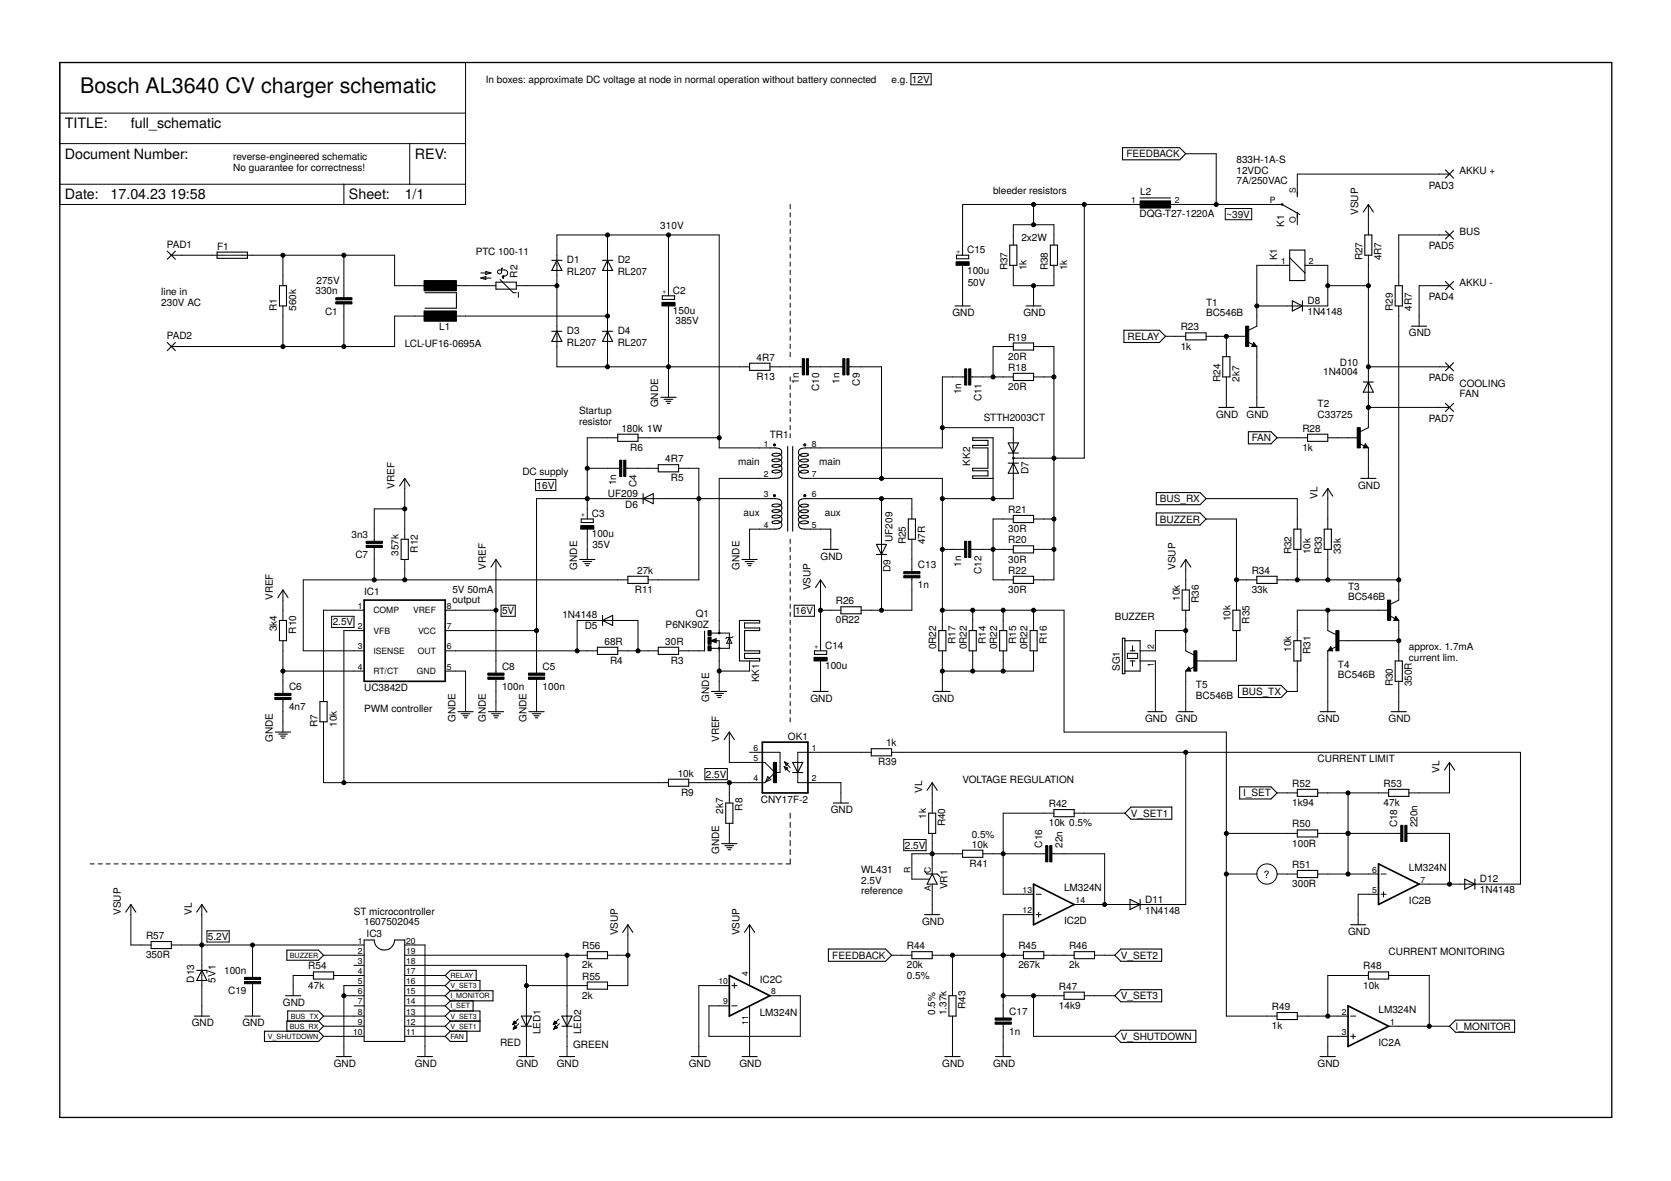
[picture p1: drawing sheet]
<svg xmlns="http://www.w3.org/2000/svg" width="297mm" height="210mm" viewBox="0 0 297 210" stroke-linecap="round" stroke-linejoin="round" font-family="sans-serif">
<g fill="none" stroke="#000" stroke-width=".19">
<path d="M199.5 26.2h10.2l1.1 1.1-1.1 1.1h-10.2zM202.7 35.2h5.4M227 36.3h.9l3.2 1.8M230.6 34.1v.9M230.6 37.7v.9M242.3 37.7l.9-1.4 .9 1.4M256.9 30.2l1.5 1.5M258.4 30.2l-1.5 1.5M29.7 44.6l1.5 1.5M31.2 44.6l-1.5 1.5M38.6 44.8h5.4v1.1h-5.4zM49.7 50.8h1.2v3.6h-1.2z"/>
<path d="M75.5 52h5.6v2.8h-5.6M88.2 50.1h3.6v1.3h-3.6zM98.1 46.3h1.8M98.1 58.9h1.8M99 46.3l.9 1.8h-1.8zM99 58.9l.9 1.8h-1.8zM107.1 46.3h1.8M107.1 58.9h1.8M108 46.3l.9 1.8h-1.8zM108 58.9l.9 1.8h-1.8zM117.7 52.6h2.2v.6h-2.2zM169.8 54.4h2.7"/>
<path d="M170 45.4h2.2v.6h-2.2zM179.5 43.6h1.3v3.6h-1.3zM182.4 54.4h2.7M186.7 43.6h1.3v3.6h-1.3zM199.8 58.7h6.3l1.1 1.1-1.1 1.1h-6.3zM210.8 59.2h3.6v1.2h-3.6zM229.3 44.4h2.7v5.5h-2.7zM229.7 53.5l1.8 .9-1.8 .9zM231.5 53.5v1.8M242.6 41.8h1.3v3.6h-1.3zM248 50.8h1.3v3.6h-1.3zM250.9 58h2.7"/>
<path d="M256.9 50l1.5 1.5M256.9 41l1.5 1.5M258.4 50l-1.5 1.5M258.4 41l-1.5 1.5M29.7 60.9l1.5 1.4M31.2 60.9l-1.5 1.4M109.8 77.2h3.6v1.2h-3.6zM117.5 70.6h2.7M118 71h1.6M118.4 71.3h.9M118.6 71.7h.5M133.2 64.6h3.7v1.2h-3.7z"/>
<path d="M136.9 79.6l1.3 .1a.71 .71 0 0 1 .8 .6 .71 .71 0 0 1-.8 .8h-.6l-.4-.3a1.09 1.09 0 0 1 1.8 .5 1.13 1.13 0 0 1-1.8 .5 1.09 1.09 0 0 1 1.8 .5 1.13 1.13 0 0 1-1.8 .5 1.19 1.19 0 0 1 1.8 .2 .95 .95 0 0 1-1.4 1l-.4-.2a1.15 1.15 0 0 1 1.8 .2 .76 .76 0 0 1-.9 1h-1.2M140 79.4v15M140.9 79.4v15M144.1 79.6l-1.3 .1a.77 .77 0 0 0-.9 .9 .77 .77 0 0 0 1.1 .5 .53 .53 0 0 0 .7-.3 1.1 1.1 0 0 0-1.8 .6 1.09 1.09 0 0 0 1.8 .4 1.11 1.11 0 0 0-1.8 .6 1.08 1.08 0 0 0 1.8 .4 1.11 1.11 0 0 0-1.8 .6 1.08 1.08 0 0 0 1.8 .4 1.1 1.1 0 0 0-1.8 .5 .87 .87 0 0 0 1.2 .7h1M172.9 77.8h3.6v7.2h-3.6v-.4h2.7v-.9h-2.7v-.5h2.7v-3.6h-2.7v-.4h2.7v-.9h-2.7zM179.2 78.7h1.8l-.9 1.8zM180.1 66.4h3.6v1.2h-3.6zM180.1 61h3.6v1.2h-3.6zM216.6 72.4h2.8M217.4 63.4h1.2v3.6h-1.2zM221.9 76.7h4l1.1 1.1-1.1 1.1h-4zM222.1 72.4h2.6"/>
<path d="M222.9 61.2v.2h-.2l.2-.4 .3 .5h-.5M232.4 77.2h3.6v1.2h-3.6zM242.3 67.9h1.8M242.7 79.2l.1 .2h-.3l.2-.3 .4 .4h-.6M243.2 67.9l.9 1.8h-1.8zM256.9 64.5l1.5 1.4M256.9 71.7l1.5 1.4M258.4 64.5l-1.5 1.4M258.4 71.7l-1.5 1.4M71 86.4l.9-1.4 .9 1.4M71.3 95.8h1.3v3.6h-1.3zM103 99.4h2.7"/>
<path d="M103.3 92.2h2.2v.7h-2.2zM103.6 99.8h1.6M114.3 88.6l1.8-.9v1.8zM114.3 87.7v1.8M117 82.6h3.6v1.3h-3.6zM131.9 99.4h2.7M132.5 99.8h1.5M136.9 88.6l1.3 .1a.7 .7 0 0 1 .8 .6 .7 .7 0 0 1-.8 .8h-.6l-.4-.2a1.09 1.09 0 0 1 1.8 .4 1.13 1.13 0 0 1-1.8 .5 1.19 1.19 0 0 1 1.8 .3 .95 .95 0 0 1-1.4 1l-.4-.3a1.15 1.15 0 0 1 1.8 .3 .97 .97 0 0 1-1.4 .9l-.4-.2a1.08 1.08 0 0 1 1.8 .5 .96 .96 0 0 1-1.2 .7h-.9M144.1 88.6h-1.3a.78 .78 0 0 0-.9 1 .78 .78 0 0 0 1.1 .5 .53 .53 0 0 0 .7-.2 1.11 1.11 0 0 0-1.8 .5 1.08 1.08 0 0 0 1.8 .4 1.11 1.11 0 0 0-1.8 .6 1.08 1.08 0 0 0 1.8 .4 1.11 1.11 0 0 0-1.8 .6 1.07 1.07 0 0 0 1.8 .5v-.1a1.12 1.12 0 0 0-1.8 .5 .87 .87 0 0 0 1.2 .7h1M146.3 97.6h2.7M155.8 96.8h1.8l-.9 1.8zM155.8 98.6h1.8"/>
<path d="M161.5 92.2h1.2v3.6h-1.2zM179.2 80.5h1.8M179.2 82.3h1.8M180.1 91.6h3.6v1.3h-3.6zM180.1 82.3l.9 1.8h-1.8zM180.1 97h3.6v1.3h-3.6zM205.5 87.5h7.8l1.1 1.1-1.1 1.1h-7.8zM205.5 91.2h7.8l1.1 1-1.1 1.1h-7.8zM230 94h1.2v3.6h-1.2zM235.1 88.2l.9-1.4 .9 1.4M235.4 94h1.3v3.6h-1.3zM241.9 85h2.7"/>
<path d="M49.4 106.2l.9-1.3 .9 1.3M49.7 110.3h1.2v3.6h-1.2zM87.3 100.8l.9-1.4 .9 1.4M103.9 100.2h.9M104.2 100.5h.4M106.2 115h3.6v1.3h-3.6zM107.1 110.3l1.8-.9v1.8zM107.1 109.4v1.8M111.6 102.4h3.6v1.3h-3.6zM117 115h3.6v1.3h-3.6zM125.2 112.2v3.5M131.4 110.3h3.6v.4h-2.6v.9h2.6v.5h-2.6v3.6h2.6v.4h-2.6v.9h2.6v.5h-3.6z"/>
<path d="M132.8 100.2h.9M133 100.5h.5M144.8 115.7h2.2v.6h-2.2zM145 104.4l.9-1.3 .9 1.3M149.5 107.8h3.6v1.3h-3.6zM166.9 112.1h1.2v3.6h-1.2zM172.3 112.1h1.2v3.6h-1.2zM177.7 112.1h1.3v3.6h-1.3zM180.1 102.4h3.6v1.3h-3.6zM183.1 112.1h1.3v3.6h-1.3zM199.5 113.4h.5v6.3h-.5zM200 113.9h2.7v5.4h-2.7"/>
<path d="M209.9 100.8l.9-1.4 .9 1.4M210.1 104.9h1.3v3.6h-1.3zM211.3 118.9l-.1 .2h.3l-.2-.4-.3 .5h.5M219.2 108.5h1.2v3.6h-1.2zM223.4 102.4h3.6v1.3h-3.6zM230 113.9h1.2v3.6h-1.2zM236.6 115.3l-.1 .2h.2l-.1-.4-.4 .5h.5M248 117.5h1.3v3.6h-1.3zM248.1 109.9l.1 .2h-.3l.2-.4 .4 .5h-.6M49 130.1h2.6M49.5 130.5h1.6M49.9 130.8h.8"/>
<path d="M50.1 131.2h.4M56.9 124.7h1.2v3.6h-1.2zM81.4 126.5h2.7M82 126.9h1.5M82.3 127.2h.9M82.5 127.6h.5M86.8 126.5h2.7M87.4 126.9h1.5M87.7 127.2h.9M87.9 127.6h.5M94 126.5h2.7M94.6 126.9h1.6"/>
<path d="M94.9 127.2h.9M95.2 127.6h.4M118.8 138.5h3.6v1.2h-3.6zM126.5 122.9h2.7M127.1 123.3h1.5M127.4 123.6h.9M127.6 124h.5M128.7 131.4l.9-1.3 .9 1.3M140.9 135.5h1.8l-.9 1.8zM140.9 137.3h1.8M141.8 135.5v1.8M144.5 122.9h2.7"/>
<path d="M154.9 133.1h3.6v1.2h-3.6zM166.2 122.9h2.7M204 126.5h2.7M209.4 126.5h2.7M220.2 121.8h7.5l1.1 1.1-1.1 1.1h-7.5zM220.4 139.8h5.5l1.1 1.1-1.1 1.1h-5.5zM234.7 126.5h2.7M247.3 126.5h2.7M256.8 136.9l.9-1.4 .9 1.4M128.3 149.9h2.7M128.9 150.3h1.5M129 142.7h1.3v3.6h-1.3z"/>
<path d="M129.2 150.7h.9M129.4 151h.5M148.1 142.7h2.7M164.4 154.9l.4 .4h1.8l.4 .5M164.8 140.5l.9-1.4 .9 1.4M165.1 144.5h1.2v3.6h-1.2zM165.7 155.3l.9 1.8h-1.8zM171.1 151.1h3.6v1.3h-3.6zM187.3 143.9h3.6v1.3h-3.6zM200 144.5l1-1.1h7.3v2.2h-7.3zM200.9 159.9l1.8 .9-1.8 .8zM202.7 159.9v1.7"/>
<path d="M230.6 140.3h3.6v1.2h-3.6zM230.6 147.5h3.6v1.3h-3.6zM230.6 154.7h3.6v1.3h-3.6zM246.8 140.3h3.6v1.2h-3.6zM260.4 156.3l1.8 .8-1.8 1zM262.2 156.3v1.8M22.4 162.1l.9-1.3 .9 1.3M26.9 167.3h3.6v1.3h-3.6zM35 172.5h1.8v.4M35 162.1l.9-1.3 .9 1.3M35.9 172.5l.9 1.8h-1.8zM50.8 177h2.7"/>
<path d="M51 168.9h5.6l.9 .9-.9 .9h-5.6zM55.7 172.7h3.6v1.3h-3.6zM64.7 167.1h1.8a1.81 1.81 0 0 0 1.8 1.8 1.81 1.81 0 0 0 1.8-1.8h1.8v18h-7.2zM80.1 174.3l-1-.9 1-.9h4.5v1.8M80.1 174.3h5.2v1.8M80.1 179.7h5.2v3.6h-5.2M80.1 176.1l-1 .9 1 .9M80.1 176.1h7.5v1.8h-7.5M80.1 174.3l-1 .9 1 .9M80.1 179.7l-1 .9 1 .9M80.1 177.9l-1 .9 1 .9M84.1 177.9v1.8"/>
<path d="M104.4 169.1h3.6v1.3h-3.6zM104.4 174.5h3.6v1.3h-3.6zM110.7 165.7l.9-1.3 .9 1.3M132.4 165.7l.8-1.3 1 1.3M147.3 168.7h10.1l1.1 1.1-1.1 1.1h-10.1zM162.1 169.1h3.6v1.3h-3.6zM164.4 162.6h2.6M168.7 177h1.2v3.6h-1.2zM181.9 169.1h3.6v1.3h-3.6zM189.1 176.3h3.6v1.3h-3.6zM190.9 169.1h3.7v1.3h-3.7zM198.2 177l1-1.1h7.3v2.2h-7.3z"/>
<path d="M199.2 168.7h7.3v2.2h-7.3l-1-1.1zM227 180h3.6v1.2h-3.6zM240.1 164.4h2.7M243.2 172.7h3.6v1.3h-3.6zM34.5 180.6h2.7M43.5 180.6h2.7M47 183.3h9.6l.9 .9-.9 .9h-9.6zM51.1 181.5v-1.8h5.5l.9 .9-.9 .9M56.6 181.5h-5.6v1.8M56.6 181.5l.9 .9-.9 .9M59.8 187.8h2.7M74.2 187.8h2.7"/>
<path d="M80.1 183.3l-1 .9 1 .9h2.9v-1.8M80.1 181.5h5.2M80.1 181.5l-1 .9 1 .9M92.2 187.8h2.7M92.7 180.6h1.8l-.9 1.8zM92.7 182.4h1.8M99.4 187.8h2.8M99.9 180.6h1.8l-.9 1.8zM99.9 182.4h1.8M122.9 187.8h2.7M131.9 187.8h2.7M168 187.8h2.7"/>
<path d="M177 187.8h2.7M198.2 184.2l1-1.1h13.4v2.2h-13.4zM234.7 187.8h2.7M257.7 182.4l1-1.1h10.5v2.2h-10.5z"/>
</g>
<g fill="none" stroke="#000" stroke-width=".18">
<path d="M10.6 11.1h72.2v25.2h-72.2zM161.9 13.1h3.6v2h-3.6zM10.6 25.5h72.2M10.6 32.7h72.2M10.6 20.1h72.2M61.1 32.7v3.6M72.8 25.5v7.2M140.5 36.3v.8M140.5 37.8v.8M140.5 39.3v.7M183.7 36.3v3.6M192.7 36.3v45.1h-12.6"/>
<path d="M203.6 36.3h-32.5v9.1M207.2 36.3h19.8M210.8 27.3h5.4v9M217.8 37.1h4.7v2h-4.7zM230.6 38.1v1.8M243.2 36.3v5.5M257.7 30.9h-27.1v3.6M30.5 45.4h39.6v5.4h5.4M50.3 45.4v5.4M50.3 54.4v7.2M61.1 45.4v7.5M61.1 54v7.6"/>
<path d="M75.5 56.2h-5.4v5.4h-39.6M81 56.2h27M81 50.8h7.2M85.5 48.5h1.8M85.5 49.4l.9-.3v.6zM85.5 49.4h1.8M86.4 48.2l.9 .3-.9 .3zM88.9 49.7l2.3 2.3h.6M89.2 47.8v.5a.36 .36 0 0 1-.4 .4 .36 .36 0 0 1-.4-.4 .36 .36 0 0 1 .4-.3h.9a.55 .55 0 0 1 .5 .6 .55 .55 0 0 1-.7 .5M91.8 50.8h7.2M92.1 51.9v1M108 41.8v23.4"/>
<path d="M118.8 41.8v10.8M118.8 54.4v16.2M140.5 40.7v.8M140.5 42.2v.7M140.5 43.6v.8M140.5 45.1v.8M140.5 46.6v.7M140.5 48v.8M140.5 49.5v.7M140.5 50.9v.8M140.5 52.4v.8M140.5 53.9v.7"/>
<path d="M140.5 55.3v.8M140.5 56.8v.8M140.5 58.3v.7M140.5 59.7v.8M171.1 47.2v7.2M180.1 47.2v3.6h7.2v-3.6M180.1 43.6v-3.7h7.2v3.7M183.7 50.8v3.6M207.2 59.8h3.6M214.4 59.8h7.2M218 59.8v3.6M229.3 47.2h-5.9v10.8l-1.4 .7"/>
<path d="M229.3 45.8l2.7 2.7M232 47.2h4v7.2h-12.6M236 50.8h7.2M243.2 45.4v30.6l-1.4 .7M248.6 54.4v52.3l-1.4 .7M257.7 50.8h-5.4v7.2M257.7 41.8h-9.1v9M109.8 77.8h-5.4v14.4M113.4 77.8h14.4M133.2 65.2h-34.2v-23.4h28.8v37.8h9.1M136.9 65.2h5.7M140.5 61.2v.7"/>
<path d="M140.5 62.6v.8M140.5 67v.7M140.5 68.4v.8M140.5 69.9v.7M140.5 71.3v.8M140.5 72.7v.8M140.5 74.2v.7M140.5 75.6v.8M140.5 77.1v.7M143.7 65.2h6.1M150.9 65.2h5.8v19.8M167.5 76h12.6v12.6h-12.6"/>
<path d="M171.5 67h-4v12.6h-23.4M172.6 67h7.5M180.1 61.6h-3.6v5.4M183.7 61.6h3.6v41.5h-3.6M183.7 67h3.6M218 67v5.4M221.8 60.8l.9 .4M222.9 60.9l.5 .7h-.9zM223.4 61.6v10.8M227 77.8h5.4M236 77.8h5.4M241.7 78.8l.8 .5"/>
<path d="M242.7 78.9l.5 .7h-.9zM243.2 65.2h14.5M243.2 79.6v5.4M243.2 72.4h14.5M66.5 97.3v5.8M71.9 85v10.8M71.9 99.4v3.7M71.9 90.4h-5.4v5.8M88.2 99.4v20.2M95.2 85.2h3.6v2h-3.6zM104.4 94v5.4M104.4 83.2h5.8"/>
<path d="M111.3 83.2h5.7M120.6 83.2h3.6v19.9h-9M136.9 85h-9.1v27.5M136.9 88.6h-41.5v31M136.9 94h-3.7v5.4M140.5 95.8v.8M140.5 97.3v.7M140.5 98.7v.8M144.1 85h23.4v27.1M144.1 88.6h18v3.6M144.1 94h3.6v3.6M156.7 88.6v19.9"/>
<path d="M162.1 95.8v5.8M167.5 97.6h4M172.6 97.6h7.5M176.5 85v3.6M180.1 92.2h-3.6v10.9h3.6M183.7 97.6h3.6M183.7 92.2h3.6M210.8 99.4v5.5M214.4 88.6h16.2v5.4M214.4 92.2h5.4v16.3M230.6 97.6v5.5M236 86.8v7.2"/>
<path d="M236 97.6v5.5M50.3 104.9v5.4M50.3 113.9v9.4M50.3 119.3h14.4M58.9 109.5h4v2h-4zM64.7 112.1h-3.6v27M64.7 108.5h-7.2v16.2M79.1 115.7h27.1M79.1 108.5h9.1M79.1 112.1h16.3M79.1 119.3h3.7v7.2M89.1 107.6h2.5v1.9h-2.5z"/>
<path d="M102.6 115.7v-5.4h10.8v5.4M109.8 115.7h7.2M111.6 103.1h-57.7v12.6h10.8M120.6 115.7h4.6M126.4 113.9l.9-.4v.7zM126.4 112.5h3.2v2.7h-3.2M127.2 113.9h.6v9M129.6 113.3l.5 1h-.9zM130.3 113.2l-.2 .1h-.9l-.2 .2M133.2 117.5v1.8h-5.4M140.5 100.2v.7M140.5 101.6v.7"/>
<path d="M140.5 103.1v.7M140.5 104.5v.7M140.5 105.9v.8M140.5 107.4v.7M140.5 108.8v.8M140.5 110.3v.7M140.5 111.7v.7M140.5 113.2v.7M140.5 114.6v.7M140.5 116v.8M140.5 117.5v.7M140.5 118.9v.8"/>
<path d="M141.2 107.6h3.6v1.9h-3.6zM145.9 108.5h3.6M145.9 103.1v12.6M145.9 117.5v5.4M162.1 102.7v5.8h-9M167.5 108.5h21.6v21.6h28.9v50.5h9M167.5 115.7v7.2M172.9 108.5v3.6M172.9 115.7v3.6M178.3 108.5v3.6M178.3 115.7v3.6M183.7 115.7v3.6h-16.2"/>
<path d="M183.7 108.5v3.6M200.4 116.1h1.8v.9h-1.8zM200.9 115.7h.9M200.9 117.5h.9M201.3 114.8v.9M201.3 117.5v.9M202.7 117.5h2.7v9M210.8 112.1h-5.4v3.6h-2.7M210.8 108.5v7.2l1.4 .7M210.8 119.3v7.2M211.3 118.6l.4 .7h-.9zM212.4 118.5l-.9 .4"/>
<path d="M219.8 103.1h3.6M219.8 112.1v5.4h-7.2M227 103.1h21.6M230.6 117.5v5.4h-1.8M236 108.5v3.6l1.5 .7M236 115.7v10.8M236.6 115l.3 .7h-.9zM237.6 114.9l-.9 .4M237.8 113.9h10.8M246.8 108.5h-16.2v5.4M247.1 109.5l.8 .4M248.1 109.5l.5 .8h-.8z"/>
<path d="M248.6 110.3v7.2M50.3 124.3v5.8M57.5 128.3v10.8h61.3M88.2 120.7v5.8M95.4 120.7v5.8M125.3 136.6h4v2h-4zM129.6 130.1v5.4h6.4l1.8 1.8-1.8 1.8h-13.6M129.6 139.1v3.6M133.2 133.7h5.5v3.6h-.8M136.5 138l.5 .6-.9 .3zM139.4 136.2l1 1M139.4 136.2l.6 .3-.3 .4z"/>
<path d="M139.5 135.4l.6 .3-.4 .4zM139.5 135.4l1 1M140.5 120.4v.7M140.5 121.8v.7M140.5 123.2v.8M140.5 124.7v.7M140.5 126.1v.8M140.5 127.6v.7M141.8 137.3v1.8h7.7v3.6M154.9 133.7h-13.1v1.8M158.5 133.7h111.8v23.4h-18M165.7 139.1v5.4"/>
<path d="M210.8 133.7v27.1h-19.9M248.6 121.1v5.4M257.7 135.5v5.4h-7.3M16 153.5h.7M17.5 153.5h.7M18.9 153.5h.7M20.3 153.5h.7M21.7 153.5h.7M23.2 153.5h.7M24.6 153.5h.7M26 153.5h.7M27.4 153.5h.7"/>
<path d="M28.8 153.5h.7M30.3 153.5h.7M31.7 153.5h.7M33.1 153.5h.7M34.5 153.5h.7M35.9 153.5h.8M37.4 153.5h.7M38.8 153.5h.7M40.2 153.5h.7M41.6 153.5h.8M43.1 153.5h.7M44.5 153.5h.7"/>
<path d="M45.9 153.5h.7M47.3 153.5h.7M48.7 153.5h.8M50.2 153.5h.7M51.6 153.5h.7M53 153.5h.7M54.4 153.5h.7M55.9 153.5h.7M57.3 153.5h.7M58.7 153.5h.7M60.1 153.5h.7M61.6 153.5h.7"/>
<path d="M63 153.5h.7M64.4 153.5h.7M65.8 153.5h.7M67.2 153.5h.7M68.6 153.5h.8M70.1 153.5h.7M71.5 153.5h.7M72.9 153.5h.7M74.3 153.5h.8M75.8 153.5h.7M77.2 153.5h.7M78.6 153.5h.7"/>
<path d="M80 153.5h.7M81.4 153.5h.8M82.9 153.5h.7M84.3 153.5h.7M85.7 153.5h.7M87.1 153.5h.7M88.6 153.5h.7M90 153.5h.7M91.4 153.5h.7M92.8 153.5h.7M94.3 153.5h.7M95.7 153.5h.7"/>
<path d="M97.1 153.5h.7M98.5 153.5h.7M99.9 153.5h.7M101.3 153.5h.8M102.8 153.5h.7M104.2 153.5h.7M105.6 153.5h.7M107 153.5h.8M108.5 153.5h.7M109.9 153.5h.7M111.3 153.5h.7M112.7 153.5h.8"/>
<path d="M114.2 153.5h.7M115.6 153.5h.7M117 153.5h.7M118.4 153.5h.7M119.8 153.5h.7M121.3 153.5h.7M122.7 153.5h.7M124.1 153.5h.7M125.5 153.5h.7M127 153.5h.7M128.4 153.5h.7M129.6 146.3v3.6"/>
<path d="M129.8 153.5h.7M131.2 153.5h.7M132.6 153.5h.7M134.1 153.5h.7M135.5 153.5h.7M136.9 153.5h.7M138.3 153.5h.7M140.5 144.5v.9M140.5 146.2v.9M140.5 147.8v.9M140.5 149.4v.9M140.5 151v.9"/>
<path d="M140.5 152.6v.9h-.8M160.7 149.2h3.9v2h-3.9zM165.7 148.1v7.2M165.7 157.1v5.5M171.1 151.7h-9v4.6h3.1M174.7 151.7h11.2M184.2 158.9h.9M187 151.7h9.4v9.1M187.3 144.5h-9v14.4h5.4M190.9 144.5h9.1M218 155.3h5.4M218 148.1h12.6"/>
<path d="M227 155.3h3.6M227 140.9h3.6M234.2 155.3h10.8M234.2 148.1h14.8M234.2 140.9h12.6M239.6 140.9v14.4M245 158.9h-3.6v5.5M245.5 158.9h.9M245.5 155.3h.9M245.9 158.5v.9M250.1 148.1h7.6v9M23.3 160.8v7.2h3.6"/>
<path d="M30.5 168h34.2M35.9 160.8v19.8M36.8 165.4h3.9v2h-3.9zM44.9 168v5.7M44.9 174.8v5.8M55.7 173.4h-3.6v3.6M57.5 169.8h7.2M59.3 173.4h5.4M61.1 177h3.6M62.9 178.8h1.8M62.9 171.6h1.8M64.7 175.2h-3.6v12.6"/>
<path d="M71.9 175.2h7.2M71.9 178.8h7.2M71.9 177h7.2M71.9 169.8h32.5M71.9 173.4h7.2M71.9 168h3.6v19.8M71.9 171.6h21.7v16.2M93.6 175.2h10.8M100.8 169.8v18M108 169.8h3.6M111.6 164.4v10.8h-3.6M129.6 175.2h-5.4v12.6"/>
<path d="M130.1 175.2h.9M130.1 178.8h.9M130.5 174.7v.9M133.2 164.4v10.8M133.2 178.8v9M136.9 177h5.4v7.2h-16.3v-5.4h3.6M158.5 169.8h3.6M165.7 169.8h16.2M169.3 169.8v7.2M178.3 177h10.8M183.7 162.6h-5.4v18.4M183.7 177v7.2h14.5"/>
<path d="M184.2 162.6h.9M184.6 162.1v.9M185.5 169.8h5.4M192.7 177h5.5M194.6 169.8h3.6M243.2 173.4h-7.2v7.2M246.8 173.4h7.3v9M57.5 184.2h7.2M57.5 180.6h7.2M57.5 182.4h7.2M71.9 184.2h7.2M71.9 180.6h7.2"/>
<path d="M71.9 182.4h7.2M91.1 182.1h.1M91.2 182h.2M91.2 181.9h.3M91.2 181.9h.5M91.3 182.9h.1M91.3 181.8h.4M91.3 182.8h.3M91.3 181.7h.4M91.3 182.7h.4M91.4 181.6h.2M91.4 182.6h.4"/>
<path d="M91.4 181.6h.1M91.4 181.5l.4 .3-.7 .3zM91.4 182.5h.3M91.5 182.4h.1M91.5 182.3h.1M91.5 182.3l.4 .4-.7 .2zM92.1 181.1l-1 1M92.2 181.9l-1 1M98.4 182.1h.1M98.4 182h.2M98.4 181.9h.4M98.5 181.9h.4"/>
<path d="M98.5 182.9h.1M98.5 181.8h.4M98.5 182.8h.3M98.5 181.7h.3M98.5 182.7h.5M98.6 181.6h.2M98.6 182.6h.5M98.6 181.6h.1M98.6 182.6h.4M98.6 181.5l.4 .3-.6 .3zM98.6 182.5h.3M98.7 182.4h.1"/>
<path d="M98.7 182.3h.1M98.7 182.3l.4 .4-.7 .2zM99.4 181.1l-1 1M99.4 181.9l-1 1M169.3 180.6v7.2M178.3 182v5.8M230.6 180.6h9M239.6 184.2h-3.6v3.6M240.1 184.2h.9M240.1 180.6h.9M240.5 183.7v.9M246.8 182.4h10.9"/>
<circle cx="225.2" cy="155.3" r="1.8"/>
</g>
<g fill="#000" stroke="#000" stroke-width=".18">
<path d="M202.7 35.7h5.4v1.3h-5.4zM59.7 52.9h2.9v.4h-2.9zM59.7 53.6h2.9v.4h-2.9zM75.4 55.3h5.7v1.8h-5.7zM75.4 49.9h5.7v1.8h-5.7zM117.7 53.7h2.3v.7h-2.3zM169.9 46.5h2.4v.7h-2.4zM221.4 58h.6v3.6h-.6zM142.6 63.8h.4v2.8h-.4zM143.3 63.8h.4v2.8h-.4zM149.8 63.8h.4v2.8h-.4zM150.5 63.8h.4v2.8h-.4z"/>
<path d="M171.5 65.6h.4v2.8h-.4zM172.2 65.6h.4v2.8h-.4zM241.3 76h.5v3.6h-.5zM65.1 96.2h2.9v.4h-2.9zM65.1 96.9h2.9v.4h-2.9zM103.2 93.4h2.4v.6h-2.4zM110.2 81.8h.3v2.9h-.3zM110.9 81.8h.4v2.9h-.4zM171.5 96.2h.4v2.9h-.4zM172.2 96.2h.4v2.9h-.4zM86.7 119.6h2.9v.4h-2.9zM93.9 119.6h2.9v.4h-2.9z"/>
<path d="M125.9 114.8h.5v.9h-.5zM125.9 112.1h.5v.9h-.5zM125.9 113.2h.5v1.3h-.5zM144.7 116.8h2.3v.7h-2.3zM160.7 102.3h2.8v.4h-2.8zM160.7 101.6h2.8v.4h-2.8zM212.2 115.7h.6v3.6h-.6zM237.5 112.1h.5v3.6h-.5zM246.7 106.7h.5v3.6h-.5zM48.9 124h2.8v.3h-2.8zM48.9 123.2h2.8v.4h-2.8zM86.7 120.4h2.9v.3h-2.9z"/>
<path d="M93.9 120.4h2.9v.3h-2.9zM137.5 135.5h.5v3.6h-.5zM185.9 150.3h.4v2.9h-.4zM186.6 150.3h.4v2.9h-.4zM249 146.7h.4v2.9h-.4zM249.7 146.7h.4v2.9h-.4zM43.5 173.7h2.8v.4h-2.8zM43.5 174.5h2.8v.3h-2.8zM176.9 181.7h2.9v.3h-2.9zM176.9 180.9h2.9v.4h-2.9z"/>
</g>
<g fill="#000" stroke="#000" stroke-width=".18">
<path d="M89.2 47.7h.1l-.2 .1z" fill-rule="evenodd"/>
<path d="M89.3 49.1l.2-.1-.1 .2 .1 .3-.2-.2z" fill-rule="evenodd"/>
<circle cx="183.7" cy="36.3" r=".36"/>
<circle cx="183.7" cy="39.9" r=".36"/>
<circle cx="192.7" cy="36.3" r=".36"/>
<circle cx="216.2" cy="36.3" r=".36"/>
<circle cx="50.3" cy="45.4" r=".36"/>
<circle cx="61.1" cy="45.4" r=".36"/>
<circle cx="99" cy="50.8" r=".36"/>
<circle cx="108" cy="56.2" r=".36"/>
<circle cx="108" cy="41.8" r=".36"/>
<circle cx="118.8" cy="41.8" r=".36"/>
<circle cx="183.7" cy="50.8" r=".36"/>
<circle cx="218" cy="59.8" r=".36"/>
<circle cx="223.4" cy="54.4" r=".36"/>
<circle cx="236" cy="50.8" r=".36"/>
<circle cx="243.2" cy="50.8" r=".36"/>
<circle cx="50.3" cy="61.6" r=".36"/>
<circle cx="61.1" cy="61.6" r=".36"/>
<circle cx="108" cy="65.2" r=".36"/>
<circle cx="118.8" cy="65.2" r=".36"/>
<circle cx="127.8" cy="77.8" r=".36"/>
<circle cx="137.7" cy="79.1" r=".19"/>
<circle cx="143.1" cy="79.1" r=".19"/>
<circle cx="167.5" cy="76" r=".36"/>
<circle cx="176.5" cy="67" r=".36"/>
<circle cx="187.3" cy="67" r=".36"/>
<circle cx="243.2" cy="65.2" r=".36"/>
<circle cx="243.2" cy="72.4" r=".36"/>
<circle cx="71.9" cy="90.4" r=".36"/>
<circle cx="104.4" cy="83.2" r=".36"/>
<circle cx="104.4" cy="88.6" r=".36"/>
<circle cx="124.2" cy="88.6" r=".36"/>
<circle cx="137.7" cy="88.1" r=".19"/>
<circle cx="143.1" cy="88.1" r=".19"/>
<circle cx="156.7" cy="85" r=".36"/>
<circle cx="156.7" cy="88.6" r=".36"/>
<circle cx="167.5" cy="97.6" r=".36"/>
<circle cx="167.5" cy="88.6" r=".36"/>
<circle cx="176.5" cy="97.6" r=".36"/>
<circle cx="176.5" cy="88.6" r=".36"/>
<circle cx="187.3" cy="81.4" r=".36"/>
<circle cx="187.3" cy="97.6" r=".36"/>
<circle cx="187.3" cy="92.2" r=".36"/>
<circle cx="50.3" cy="119.3" r=".36"/>
<circle cx="66.5" cy="103.1" r=".36"/>
<circle cx="71.9" cy="103.1" r=".36"/>
<circle cx="88.2" cy="108.5" r=".36"/>
<circle cx="95.4" cy="112.1" r=".36"/>
<circle cx="102.6" cy="115.7" r=".36"/>
<circle cx="113.4" cy="115.7" r=".36"/>
<circle cx="127.8" cy="119.3" r=".36"/>
<circle cx="145.9" cy="108.5" r=".36"/>
<circle cx="156.7" cy="108.5" r=".36"/>
<circle cx="167.5" cy="108.5" r=".36"/>
<circle cx="167.5" cy="119.3" r=".36"/>
<circle cx="172.9" cy="108.5" r=".36"/>
<circle cx="172.9" cy="119.3" r=".36"/>
<circle cx="178.3" cy="119.3" r=".36"/>
<circle cx="178.3" cy="108.5" r=".36"/>
<circle cx="183.7" cy="108.5" r=".36"/>
<circle cx="210.8" cy="112.1" r=".36"/>
<circle cx="219.8" cy="103.1" r=".36"/>
<circle cx="230.6" cy="103.1" r=".36"/>
<circle cx="236" cy="103.1" r=".36"/>
<circle cx="236" cy="108.5" r=".36"/>
<circle cx="248.6" cy="113.9" r=".36"/>
<circle cx="248.6" cy="103.1" r=".36"/>
<circle cx="61.1" cy="139.1" r=".36"/>
<circle cx="129.6" cy="139.1" r=".36"/>
<circle cx="210.8" cy="133.7" r=".36"/>
<circle cx="165.7" cy="151.7" r=".36"/>
<circle cx="178.3" cy="151.7" r=".36"/>
<circle cx="218" cy="155.3" r=".36"/>
<circle cx="218" cy="148.1" r=".36"/>
<circle cx="239.6" cy="148.1" r=".36"/>
<circle cx="239.6" cy="155.3" r=".36"/>
<circle cx="239.6" cy="140.9" r=".36"/>
<circle cx="257.7" cy="157.1" r=".36"/>
<circle cx="35.9" cy="168" r=".36"/>
<circle cx="44.9" cy="168" r=".36"/>
<circle cx="61.1" cy="177" r=".36"/>
<circle cx="93.6" cy="175.2" r=".36"/>
<circle cx="100.8" cy="169.8" r=".36"/>
<circle cx="111.6" cy="169.8" r=".36"/>
<circle cx="169.3" cy="169.8" r=".36"/>
<circle cx="178.3" cy="177" r=".36"/>
<circle cx="178.3" cy="169.8" r=".36"/>
<circle cx="183.7" cy="177" r=".36"/>
<circle cx="196.4" cy="160.8" r=".36"/>
<circle cx="236" cy="180.6" r=".36"/>
<circle cx="254.1" cy="182.4" r=".36"/>
</g>
<path d="M10.6 11.1h275.9v187.5h-275.9zM127.2 113.7l-.6 .2 .6 .1v-.1h-.2" fill="none" stroke="#000" stroke-width=".23"/>
<g fill="none" stroke="#000" stroke-width=".3">
<path d="M64.7 106.7h14.4v14.4h-14.4zM135.5 131.9h8.1v9h-8.1zM183.7 157.1l7.2 3.7-7.2 3.6zM245 153.5l7.3 3.6-7.3 3.7zM129.6 173.4l7.3 3.6-7.3 3.6zM239.6 178.8l7.2 3.6-7.2 3.6z"/>
<circle cx="227.9" cy="36.3" r=".08"/>
<circle cx="180.1" cy="81.4" r=".08"/>
<circle cx="127.8" cy="115.2" r=".08"/>
<circle cx="127.8" cy="112.5" r=".08"/>
</g>
<text font-size="3.8" x="14.2" y="16.5">Bosch AL3640 CV charger schematic</text>
<g font-size="2.5">
<text x="11.5" y="22.8">TITLE:</text>
<text x="23.3" y="22.8">full_schematic</text>
<text x="11.5" y="28.2">Document Number:</text>
<text x="73.7" y="28.2">REV:</text>
<text x="11.5" y="35.4">Date:</text>
<text x="19.6" y="35.4">17.04.23</text>
<text x="30.2" y="35.4">19:58</text>
<text x="62" y="35.4">Sheet:</text>
<text x="71.9" y="35.4">1/1</text>
</g>
<g font-size="1.8">
<text x="86.4" y="14.7">In boxes: approximate DC voltage at node in normal operation without battery connected</text>
<text x="158.5" y="14.7">e.g. 12V</text>
<text x="41.5" y="28.5">reverse-engineered schematic</text>
<text x="200.2" y="28">FEEDBACK</text>
<text x="219.8" y="29">833H-1A-S</text>
<text x="41.5" y="30.4">No guarantee for correctness!</text>
<text x="176.5" y="34.5">bleeder resistors</text>
<text x="202.7" y="34.7">L2</text>
<text x="219.8" y="30.9">12VDC</text>
<text x="219.8" y="32.7">7A/250VAC</text>
<text x="254" y="33.5">PAD3</text>
<text x="259.5" y="30.9">AKKU +</text>
<text x="117.4" y="40.7">310V</text>
<text x="202.6" y="38.5">DQG-T27-1220A</text>
<text x="218" y="38.7">~39V</text>
<text x="228.3" y="40.3" transform="rotate(-90 228.3 40.3)">K1</text>
<text x="241.4" y="38.1" transform="rotate(-90 241.4 38.1)">VSUP</text>
<text x="259.5" y="41.8">BUS</text>
<text x="29.7" y="44">PAD1</text>
<text x="38.6" y="44.4">F1</text>
<text x="84.6" y="45.4">PTC 100-11</text>
<text x="100.8" y="46.8">D1</text>
<text x="109.8" y="46.8">D2</text>
<text x="171.9" y="45">C15</text>
<text x="181.6" y="42.8">2x2W</text>
<text x="227" y="46.3" transform="rotate(-90 227 46.3)">K1</text>
<text x="242.2" y="46.3" transform="rotate(-90 242.2 46.3)">R27</text>
<text x="245.6" y="46.3" transform="rotate(-90 245.6 46.3)">4R7</text>
<text x="254" y="44.3">PAD5</text>
<text x="28.7" y="52.5">line in</text>
<text x="56.1" y="52.3">330n</text>
<text x="56.3" y="50.4">275V</text>
<text x="92" y="49.3" transform="rotate(-90 92 49.3)">R2</text>
<text x="100.8" y="48.8">RL207</text>
<text x="109.8" y="48.8">RL207</text>
<text x="119.6" y="52.2">C2</text>
<text x="171.9" y="48.6">100u</text>
<text x="172" y="50.8">50V</text>
<text x="179.1" y="48.1" transform="rotate(-90 179.1 48.1)">R37</text>
<text x="182.5" y="48.1" transform="rotate(-90 182.5 48.1)">1k</text>
<text x="186.3" y="48.1" transform="rotate(-90 186.3 48.1)">R38</text>
<text x="189.7" y="48.1" transform="rotate(-90 189.7 48.1)">1k</text>
<text x="254" y="53.4">PAD4</text>
<text x="259.5" y="50.8">AKKU -</text>
<text x="28.7" y="54.4">230V AC</text>
<text x="49.2" y="55.3" transform="rotate(-90 49.2 55.3)">R1</text>
<text x="52.6" y="55.3" transform="rotate(-90 52.6 55.3)">560k</text>
<text x="57.8" y="55.9">C1</text>
<text x="78.1" y="58.7">L1</text>
<text x="100.8" y="59.4">D3</text>
<text x="109.8" y="59.4">D4</text>
<text x="119.6" y="55.8">150u</text>
<text x="120.1" y="57.6">385V</text>
<text x="169.3" y="56.2">GND</text>
<text x="181.9" y="56.2">GND</text>
<text x="209.9" y="58.7">R23</text>
<text x="214.4" y="56.2">BC546B</text>
<text x="214.4" y="54.4">T1</text>
<text x="232.4" y="56">1N4148</text>
<text x="232.4" y="54">D8</text>
<text x="247.6" y="55.3" transform="rotate(-90 247.6 55.3)">R29</text>
<text x="250.5" y="59.8">GND</text>
<text x="251" y="55.3" transform="rotate(-90 251 55.3)">4R7</text>
<text x="29.7" y="60.3">PAD2</text>
<text x="71.9" y="61.6">LCL-UF16-0695A</text>
<text x="100.8" y="61.4">RL207</text>
<text x="109.8" y="61.4">RL207</text>
<text x="134.5" y="64.1">4R7</text>
<text x="179.2" y="63.9">20R</text>
<text x="179.2" y="65.9">R18</text>
<text x="179.2" y="60.5">R19</text>
<text x="200.4" y="60.4">RELAY</text>
<text x="209.9" y="62.1">1k</text>
<text x="238.2" y="65">D10</text>
<text x="134.5" y="67.5">R13</text>
<text x="142" y="68.2" transform="rotate(-90 142 68.2)">1n</text>
<text x="145.6" y="69.5" transform="rotate(-90 145.6 69.5)">C10</text>
<text x="149.2" y="68.2" transform="rotate(-90 149.2 68.2)">1n</text>
<text x="152.8" y="68.5" transform="rotate(-90 152.8 68.5)">C9</text>
<text x="170.9" y="70" transform="rotate(-90 170.9 70)">1n</text>
<text x="174.5" y="71.3" transform="rotate(-90 174.5 71.3)">C11</text>
<text x="179.2" y="69.3">20R</text>
<text x="216.9" y="67.9" transform="rotate(-90 216.9 67.9)">R24</text>
<text x="220.3" y="67.9" transform="rotate(-90 220.3 67.9)">2k7</text>
<text x="235.2" y="66.6">1N4004</text>
<text x="254" y="67.8">PAD6</text>
<text x="259.5" y="68.7">COOLING</text>
<text x="259.5" y="70.6">FAN</text>
<text x="103" y="73.6">Startup</text>
<text x="103" y="75.5">resistor</text>
<text x="110.5" y="76.7">180k 1W</text>
<text x="117" y="72.4" transform="rotate(-90 117 72.4)">GNDE</text>
<text x="136.9" y="77.8">TR1</text>
<text x="174.9" y="74.9">STTH2003CT</text>
<text x="216.2" y="74.2">GND</text>
<text x="221.6" y="74.2">GND</text>
<text x="231.5" y="76.8">R28</text>
<text x="234.2" y="74.2">C33725</text>
<text x="234.2" y="72.4">T2</text>
<text x="254" y="75">PAD7</text>
<text x="112" y="80.1">R6</text>
<text x="118.3" y="82.1">4R7</text>
<text x="131.2" y="82.7">main</text>
<text x="145.6" y="82.7">main</text>
<text x="172.5" y="82.8" transform="rotate(-90 172.5 82.8)">KK2</text>
<text x="222.5" y="78.5">FAN</text>
<text x="231.5" y="80.2">1k</text>
<text x="70.1" y="86.8" transform="rotate(-90 70.1 86.8)">VREF</text>
<text x="92.9" y="84.5">DC supply</text>
<text x="95.4" y="86.8">16V</text>
<text x="108.1" y="88.3">UF209</text>
<text x="109.5" y="86.3" transform="rotate(-90 109.5 86.3)">1n</text>
<text x="113.1" y="86.6" transform="rotate(-90 113.1 86.6)">C4</text>
<text x="119.3" y="85.6">R5</text>
<text x="182.8" y="84.2" transform="rotate(-90 182.8 84.2)">D7</text>
<text x="206.2" y="89.3">BUS_RX</text>
<text x="234.2" y="88.6" transform="rotate(-90 234.2 88.6)">VL</text>
<text x="241.4" y="86.8">GND</text>
<text x="62.5" y="95.6">3n3</text>
<text x="105.2" y="95.5">100u</text>
<text x="105.2" y="91.9">C3</text>
<text x="111.1" y="90.2">D6</text>
<text x="132.2" y="91.7">aux</text>
<text x="146.6" y="91.7">aux</text>
<text x="179.2" y="94.6">30R</text>
<text x="179.2" y="91.2">R21</text>
<text x="206.2" y="92.9">BUZZER</text>
<text x="63.2" y="99.2">C7</text>
<text x="70.9" y="98.8" transform="rotate(-90 70.9 98.8)">357k</text>
<text x="74.3" y="98.2" transform="rotate(-90 74.3 98.2)">R12</text>
<text x="86.4" y="101.3" transform="rotate(-90 86.4 101.3)">VREF</text>
<text x="102.6" y="101.3" transform="rotate(-90 102.6 101.3)">GNDE</text>
<text x="105.3" y="97.5">35V</text>
<text x="113.3" y="102">27k</text>
<text x="131.4" y="101.3" transform="rotate(-90 131.4 101.3)">GNDE</text>
<text x="145.9" y="99.5">GND</text>
<text x="158.3" y="101.7" transform="rotate(-90 158.3 101.7)">D9</text>
<text x="158.7" y="96.3" transform="rotate(-90 158.7 96.3)">UF209</text>
<text x="161" y="96.7" transform="rotate(-90 161 96.7)">R25</text>
<text x="163.2" y="101">C13</text>
<text x="164.4" y="96.7" transform="rotate(-90 164.4 96.7)">47R</text>
<text x="170.9" y="100.7" transform="rotate(-90 170.9 100.7)">1n</text>
<text x="174.5" y="102" transform="rotate(-90 174.5 102)">C12</text>
<text x="179.2" y="100">30R</text>
<text x="179.2" y="96.6">R20</text>
<text x="179.2" y="102">R22</text>
<text x="209" y="101.3" transform="rotate(-90 209 101.3)">VSUP</text>
<text x="222.5" y="102">R34</text>
<text x="229.6" y="98.5" transform="rotate(-90 229.6 98.5)">R32</text>
<text x="233" y="98.5" transform="rotate(-90 233 98.5)">10k</text>
<text x="235" y="98.5" transform="rotate(-90 235 98.5)">R33</text>
<text x="238.4" y="98.5" transform="rotate(-90 238.4 98.5)">33k</text>
<text x="48.5" y="106.7" transform="rotate(-90 48.5 106.7)">VREF</text>
<text x="64.7" y="105.8">IC1</text>
<text x="80.4" y="105.3">5V 50mA</text>
<text x="80.4" y="107.2">output</text>
<text x="112.9" y="105.4">R11</text>
<text x="144.1" y="104.9" transform="rotate(-90 144.1 104.9)">VSUP</text>
<text x="148.6" y="107.4">R26</text>
<text x="163.2" y="104.6">1n</text>
<text x="179.2" y="105.4">30R</text>
<text x="209.7" y="106.8" transform="rotate(-90 209.7 106.8)">10k</text>
<text x="213.1" y="107.2" transform="rotate(-90 213.1 107.2)">R36</text>
<text x="222.5" y="105.4">33k</text>
<text x="239.6" y="106.7">BC546B</text>
<text x="239.6" y="104.9">T3</text>
<text x="49.2" y="112.2" transform="rotate(-90 49.2 112.2)">3k4</text>
<text x="52.6" y="112.6" transform="rotate(-90 52.6 112.6)">R10</text>
<text x="59.1" y="111.2">2.5V</text>
<text x="89.2" y="109.2">5V</text>
<text x="100" y="109.9">1N4148</text>
<text x="103.9" y="111.9">D5</text>
<text x="118.3" y="111.5">P6NK90Z</text>
<text x="123.7" y="109.7">Q1</text>
<text x="141.4" y="109.2">16V</text>
<text x="148.6" y="110.8">0R22</text>
<text x="198.2" y="110.3">BUZZER</text>
<text x="218.7" y="110.4" transform="rotate(-90 218.7 110.4)">10k</text>
<text x="222.1" y="110.8" transform="rotate(-90 222.1 110.8)">R35</text>
<text x="89.2" y="119">C8</text>
<text x="96.5" y="119">C5</text>
<text x="107.4" y="114.6">68R</text>
<text x="108.4" y="118">R4</text>
<text x="118.3" y="114.6">30R</text>
<text x="119.3" y="118">R3</text>
<text x="146.7" y="118.9">100u</text>
<text x="146.7" y="115.3">C14</text>
<text x="166.4" y="115.4" transform="rotate(-90 166.4 115.4)">0R22</text>
<text x="169.8" y="114.4" transform="rotate(-90 169.8 114.4)">R17</text>
<text x="171.8" y="115.4" transform="rotate(-90 171.8 115.4)">0R22</text>
<text x="175.3" y="114.4" transform="rotate(-90 175.3 114.4)">R14</text>
<text x="177.3" y="115.4" transform="rotate(-90 177.3 115.4)">0R22</text>
<text x="180.7" y="114.4" transform="rotate(-90 180.7 114.4)">R15</text>
<text x="182.7" y="115.4" transform="rotate(-90 182.7 115.4)">0R22</text>
<text x="186.1" y="114.4" transform="rotate(-90 186.1 114.4)">R16</text>
<text x="199.1" y="119.3" transform="rotate(-90 199.1 119.3)">SG1</text>
<text x="229.5" y="115.8" transform="rotate(-90 229.5 115.8)">10k</text>
<text x="233" y="116.2" transform="rotate(-90 233 116.2)">R31</text>
<text x="237.8" y="118.8">T4</text>
<text x="250.5" y="115.6">approx. 1.7mA</text>
<text x="250.5" y="117.5">current lim.</text>
<text x="51.4" y="122.6">C6</text>
<text x="64.7" y="122.9">UC3842D</text>
<text x="89.2" y="122.6">100n</text>
<text x="96.5" y="122.6">100n</text>
<text x="126" y="124.7" transform="rotate(-90 126 124.7)">GNDE</text>
<text x="135" y="121.3" transform="rotate(-90 135 121.3)">KK1</text>
<text x="144.1" y="124.7">GND</text>
<text x="165.7" y="124.7">GND</text>
<text x="212.6" y="124.2">BC546B</text>
<text x="212.6" y="122.4">T5</text>
<text x="220.8" y="123.5">BUS_TX</text>
<text x="237.8" y="120.6">BC546B</text>
<text x="247.6" y="122" transform="rotate(-90 247.6 122)">R30</text>
<text x="251" y="122" transform="rotate(-90 251 122)">350R</text>
<text x="48.5" y="131.9" transform="rotate(-90 48.5 131.9)">GNDE</text>
<text x="51.4" y="126.2">4n7</text>
<text x="56.4" y="129.2" transform="rotate(-90 56.4 129.2)">R7</text>
<text x="59.9" y="129.2" transform="rotate(-90 59.9 129.2)">10k</text>
<text x="64.7" y="126.5">PWM controller</text>
<text x="81" y="128.3" transform="rotate(-90 81 128.3)">GNDE</text>
<text x="86.4" y="128.3" transform="rotate(-90 86.4 128.3)">GNDE</text>
<text x="93.6" y="128.3" transform="rotate(-90 93.6 128.3)">GNDE</text>
<text x="127.8" y="131.9" transform="rotate(-90 127.8 131.9)">VREF</text>
<text x="140.1" y="131.5">OK1</text>
<text x="203.6" y="128.3">GND</text>
<text x="209" y="128.3">GND</text>
<text x="234.2" y="128.3">GND</text>
<text x="246.8" y="128.3">GND</text>
<text x="156.1" y="136">R39</text>
<text x="157.5" y="132.6">1k</text>
<text x="234.2" y="135.5">CURRENT LIMIT</text>
<text x="255.9" y="137.3" transform="rotate(-90 255.9 137.3)">VL</text>
<text x="120.5" y="138">10k</text>
<text x="121.1" y="141.5">R9</text>
<text x="125.5" y="138.2">2.5V</text>
<text x="135.3" y="142.7">CNY17F-2</text>
<text x="163.9" y="140.9" transform="rotate(-90 163.9 140.9)">VL</text>
<text x="171.1" y="139.1">VOLTAGE REGULATION</text>
<text x="186.4" y="143.5">R42</text>
<text x="221" y="141.6">I_SET</text>
<text x="229.7" y="143.3">1k94</text>
<text x="229.7" y="139.9">R52</text>
<text x="245.9" y="143.3">47k</text>
<text x="245.9" y="139.9">R53</text>
<text x="128.6" y="144.7" transform="rotate(-90 128.6 144.7)">2k7</text>
<text x="132" y="144.1" transform="rotate(-90 132 144.1)">R8</text>
<text x="147.7" y="144.5">GND</text>
<text x="164.6" y="145.5" transform="rotate(-90 164.6 145.5)">1k</text>
<text x="168" y="146.9" transform="rotate(-90 168 146.9)">R40</text>
<text x="172.7" y="148.9">0.5%</text>
<text x="186.4" y="146.9">10k 0.5%</text>
<text x="201" y="145.2">V_SET1</text>
<text x="229.7" y="147.1">R50</text>
<text x="248.4" y="147.1" transform="rotate(-90 248.4 147.1)">C18</text>
<text x="252" y="147.1" transform="rotate(-90 252 147.1)">220n</text>
<text x="127.8" y="151.7" transform="rotate(-90 127.8 151.7)">GNDE</text>
<text x="153.1" y="155.2">WL431</text>
<text x="160.8" y="150.8">2.5V</text>
<text x="172.4" y="154.1">R41</text>
<text x="172.8" y="150.7">10k</text>
<text x="185.3" y="150.7" transform="rotate(-90 185.3 150.7)">C16</text>
<text x="188.9" y="150.7" transform="rotate(-90 188.9 150.7)">22n</text>
<text x="229.7" y="150.5">100R</text>
<text x="229.7" y="154.3">R51</text>
<text x="250.5" y="154.8">LM324N</text>
<text x="153.1" y="157.1">2.5V</text>
<text x="153.1" y="159">reference</text>
<text x="168.4" y="158" transform="rotate(-90 168.4 158)">VR1</text>
<text x="189.1" y="158.4">LM324N</text>
<text x="203.6" y="160.4">D11</text>
<text x="224.7" y="156.1">?</text>
<text x="229.7" y="157.7">300R</text>
<text x="250.5" y="160.7">IC2B</text>
<text x="263.1" y="158.8">1N4148</text>
<text x="263.1" y="156.8">D12</text>
<text x="21.5" y="162.6" transform="rotate(-90 21.5 162.6)">VSUP</text>
<text x="26" y="166.9">R57</text>
<text x="34.1" y="162.6" transform="rotate(-90 34.1 162.6)">VL</text>
<text x="37" y="167.1">5.2V</text>
<text x="62.9" y="162.6">ST microcontroller</text>
<text x="64.7" y="164.4">1607502045</text>
<text x="65.2" y="166.6">IC3</text>
<text x="109.8" y="166.2" transform="rotate(-90 109.8 166.2)">VSUP</text>
<text x="131.4" y="166.2" transform="rotate(-90 131.4 166.2)">VSUP</text>
<text x="163.9" y="164.4">GND</text>
<text x="189.1" y="164.3">IC2D</text>
<text x="203.6" y="162.4">1N4148</text>
<text x="239.6" y="166.2">GND</text>
<text x="26" y="170.3">350R</text>
<text x="39.9" y="173.1">100n</text>
<text x="54.8" y="172.3">R54</text>
<text x="103.5" y="172.1">2k</text>
<text x="103.5" y="168.7">R56</text>
<text x="147.9" y="170.4">FEEDBACK</text>
<text x="161.2" y="172.1">20k</text>
<text x="161.2" y="168.7">R44</text>
<text x="161.2" y="173.9">0.5%</text>
<text x="181" y="172.1">267k</text>
<text x="181" y="168.7">R45</text>
<text x="190" y="172.1">2k</text>
<text x="190" y="168.7">R46</text>
<text x="199.2" y="170.4">V_SET2</text>
<text x="242.3" y="172.3">R48</text>
<text x="246.8" y="169.8">CURRENT MONITORING</text>
<text x="34.5" y="174.6" transform="rotate(-90 34.5 174.6)">D13</text>
<text x="38.3" y="174.6" transform="rotate(-90 38.3 174.6)">5V1</text>
<text x="40.6" y="176.7">C19</text>
<text x="50.3" y="178.8">GND</text>
<text x="54.8" y="175.7">47k</text>
<text x="103.5" y="177.5">2k</text>
<text x="103.5" y="174.1">R55</text>
<text x="135" y="174.7">IC2C</text>
<text x="171.6" y="179.3" transform="rotate(-90 171.6 179.3)">R43</text>
<text x="188.2" y="179.3">14k9</text>
<text x="188.2" y="175.9">R47</text>
<text x="199.2" y="177.6">V_SET3</text>
<text x="226.1" y="179.5">R49</text>
<text x="242.3" y="175.7">10k</text>
<text x="34.1" y="182.4">GND</text>
<text x="43.1" y="182.4">GND</text>
<text x="88.9" y="186">RED</text>
<text x="96.1" y="183.8" transform="rotate(-90 96.1 183.8)">LED1</text>
<text x="103.3" y="183.8" transform="rotate(-90 103.3 183.8)">LED2</text>
<text x="135" y="180.6">LM324N</text>
<text x="166.2" y="180.4" transform="rotate(-90 166.2 180.4)">0.5%</text>
<text x="168.2" y="180.4" transform="rotate(-90 168.2 180.4)">1.37k</text>
<text x="179.4" y="183.9">1n</text>
<text x="179.4" y="180.3">C17</text>
<text x="199.2" y="184.8">V_SHUTDOWN</text>
<text x="226.1" y="182.9">1k</text>
<text x="245" y="180.1">LM324N</text>
<text x="245" y="185.9">IC2A</text>
<text x="258.7" y="183">I_MONITOR</text>
<text x="59.3" y="189.6">GND</text>
<text x="73.7" y="189.6">GND</text>
<text x="91.8" y="189.6">GND</text>
<text x="99" y="189.6">GND</text>
<text x="101.9" y="186.2">GREEN</text>
<text x="122.4" y="189.6">GND</text>
<text x="131.4" y="189.6">GND</text>
<text x="167.5" y="189.6">GND</text>
<text x="176.5" y="189.6">GND</text>
<text x="234.2" y="189.6">GND</text>
</g>
<g font-size="1.5">
<text x="230.4" y="34.3" transform="rotate(-90 230.4 34.3)">S</text>
<text x="201.1" y="36.1">1</text>
<text x="208.8" y="36.1">2</text>
<text x="225.7" y="36.1">P</text>
<text x="230.4" y="39.6" transform="rotate(-90 230.4 39.6)">O</text>
<text x="227.7" y="46.9">1</text>
<text x="232.7" y="46.9">2</text>
<text x="135.8" y="79.4">1</text>
<text x="144.3" y="79.4">8</text>
<text x="135.8" y="84.8">2</text>
<text x="135.8" y="88.4">3</text>
<text x="144.3" y="84.8">7</text>
<text x="144.3" y="88.4">6</text>
<text x="135.8" y="93.8">4</text>
<text x="144.3" y="93.8">5</text>
<text x="63.6" y="108.2">1</text>
<text x="63.6" y="111.8">2</text>
<text x="66.4" y="109">COMP</text>
<text x="66.4" y="112.6">VFB</text>
<text x="73.4" y="109">VREF</text>
<text x="74.3" y="112.6">VCC</text>
<text x="79.4" y="111.8">7</text>
<text x="79.4" y="108.2">8</text>
<text x="63.6" y="115.4">3</text>
<text x="63.6" y="119">4</text>
<text x="66.4" y="116.2">ISENSE</text>
<text x="66.4" y="119.8">RT/CT</text>
<text x="74.1" y="119.8">GND</text>
<text x="74.3" y="116.2">OUT</text>
<text x="79.4" y="119">5</text>
<text x="79.4" y="115.4">6</text>
<text x="205.1" y="118.6" transform="rotate(-90 205.1 118.6)">1</text>
<text x="205.1" y="115.4" transform="rotate(-90 205.1 115.4)">2</text>
<text x="134" y="133.5">6</text>
<text x="134" y="135.3">5</text>
<text x="144.3" y="133.5">1</text>
<text x="134" y="138.9">4</text>
<text x="144.3" y="138.9">2</text>
<text x="161.8" y="155.1" transform="rotate(-90 161.8 155.1)">R</text>
<text x="165.5" y="155.1" transform="rotate(-90 165.5 155.1)">C</text>
<text x="243.9" y="155.1">6</text>
<text x="165.5" y="158.4" transform="rotate(-90 165.5 158.4)">A</text>
<text x="181.8" y="158.7">13</text>
<text x="191.2" y="160.5">14</text>
<text x="243.9" y="158.7">5</text>
<text x="252.5" y="156.9">7</text>
<text x="63.6" y="167.7">1</text>
<text x="72.2" y="167.7">20</text>
<text x="181.8" y="162.3">12</text>
<text x="63.6" y="169.5">2</text>
<text x="63.6" y="171.3">3</text>
<text x="63.6" y="173.1">4</text>
<text x="72.2" y="173.1">17</text>
<text x="72.2" y="171.3">18</text>
<text x="72.2" y="169.5">19</text>
<text x="133" y="173.5" transform="rotate(-90 133 173.5)">4</text>
<text x="63.6" y="174.9">5</text>
<text x="63.6" y="176.7">6</text>
<text x="63.6" y="178.5">7</text>
<text x="72.2" y="178.5">14</text>
<text x="72.2" y="176.7">15</text>
<text x="72.2" y="174.9">16</text>
<text x="127.7" y="174.9">10</text>
<text x="128.5" y="178.5">9</text>
<text x="137.1" y="176.7">8</text>
<text x="62.8" y="183.9">10</text>
<text x="63.6" y="180.3">8</text>
<text x="63.6" y="182.1">9</text>
<text x="72.2" y="183.9">11</text>
<text x="72.2" y="182.1">12</text>
<text x="72.2" y="180.3">13</text>
<text x="133" y="182.1" transform="rotate(-90 133 182.1)">11</text>
<text x="238.5" y="180.3">2</text>
<text x="238.5" y="183.9">3</text>
<text x="247.1" y="182.1">1</text>
</g>
<g font-size="1.3">
<text x="170.7" y="45.1" transform="rotate(-90 170.7 45.1)">+</text>
<text x="118.4" y="52.3" transform="rotate(-90 118.4 52.3)">+</text>
<text x="104" y="92" transform="rotate(-90 104 92)">+</text>
<text x="145.5" y="115.4" transform="rotate(-90 145.5 115.4)">+</text>
<text x="51.5" y="170.2">BUZZER</text>
<text x="80.1" y="173.8">RELAY</text>
<text x="80.1" y="177.4">I_MONITOR</text>
<text x="80.1" y="175.6">V_SET3</text>
<text x="80.1" y="179.2">I_SET</text>
<text x="47.6" y="184.7">V_SHUTDOWN</text>
<text x="51.5" y="182.8">BUS_RX</text>
<text x="51.7" y="181">BUS_TX</text>
<text x="80.1" y="184.6">FAN</text>
<text x="80.1" y="181">V_SET3</text>
<text x="80.1" y="182.8">V_SET1</text>
</g>
</svg>
